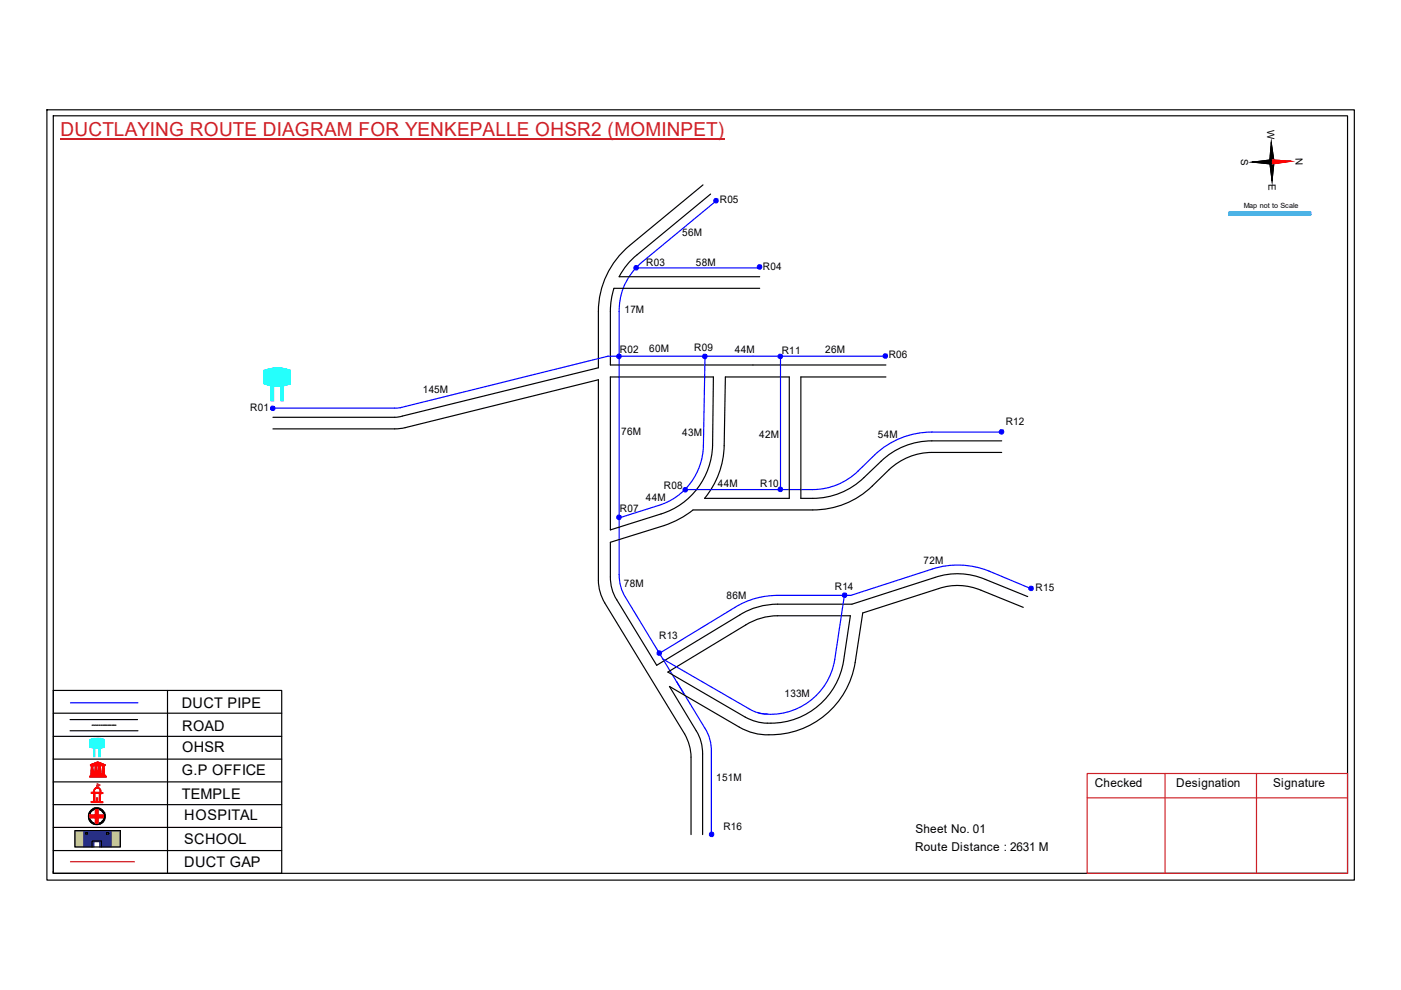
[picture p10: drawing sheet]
<svg xmlns="http://www.w3.org/2000/svg" width="297mm" height="210mm" viewBox="0 0 297 210" stroke-linecap="round" stroke-linejoin="round" font-family="sans-serif">
<path d="M11.3 151.2h48.4M11.3 156.1h48.4M14.9 152.6h14.3M14.9 154.9h14.3M35.5 146.4v38.8M11.3 175.4h48.4M11.3 161h48.4M11.3 165.8h48.4M11.3 170.6h48.4M11.3 180.3h48.4" fill="none" stroke="#000" stroke-width=".25"/>
<path d="M21 158.6h.3v1.8h-.3z" fill-rule="evenodd" fill="#0ffffc"/>
<path d="M21 158.6h.3v1.8h-.3z" fill="none" stroke="#0ffffc" stroke-width=".21"/>
<path d="M19.9 158.6h.2v1.8h-.2z" fill-rule="evenodd" fill="#0ffffc"/>
<path d="M19 156.9l1.6-.4 1.5 .3v1.6l-1.5 .3-1.6-.4zM19.9 158.6h.2v1.8h-.2z" fill="none" stroke="#0ffffc" stroke-width=".21"/>
<path d="M19 156.8a4 4 0 0 1 3.1 0v1.7a4.5 4.5 0 0 1-3-.1z" fill-rule="evenodd" fill="#0ffffc"/>
<path d="M19 156.8a4 4 0 0 1 3.1 0v1.7a4.5 4.5 0 0 1-3-.1z" fill="none" stroke="#0ffffc" stroke-width=".21"/>
<path d="M19 164.6h3.5v.2h-3.5zM19.2 164.3h3.1v.2h-3.1zM19.2 162.1l1.5-.6 1.6 .7zM19.3 162.4l.6-.1-.2 .1 .1 1.7h-.5l.1-1.7zM19.3 164.2h2.8v.1h-2.8zM19.5 162.1l1.2-.5 1.3 .5zM20.1 162.3h.5v1.8h-.5zM20.7 161.7l.2 .1-.2 .3zM20.9 162.3h.5v1.8h-.5zM21.6 162.3l.6 .1h-.1v1.7h-.4l.1-1.7z" fill="none" stroke="#f00" stroke-width=".21"/>
<path d="M21.6 162.3h.5v1.8h-.5z" fill-rule="evenodd" fill="#f00"/>
<path d="M21.6 162.3h.5v1.8h-.5z" fill="none" stroke="#f00" stroke-width=".21"/>
<path d="M20.9 162.3h.5v1.8h-.5z" fill-rule="evenodd" fill="#f00"/>
<path d="M20.9 162.3h.5v1.8h-.5z" fill="none" stroke="#f00" stroke-width=".21"/>
<path d="M20.1 162.3h.5v1.8h-.5z" fill-rule="evenodd" fill="#f00"/>
<path d="M20.1 162.3h.5v1.8h-.5z" fill="none" stroke="#f00" stroke-width=".21"/>
<path d="M19.3 162.3h.5v1.8h-.5z" fill-rule="evenodd" fill="#f00"/>
<path d="M19.3 162.3h.5v1.8h-.5z" fill="none" stroke="#f00" stroke-width=".21"/>
<path d="M20.6 161.7h.4v.4h-.4z" fill-rule="evenodd" fill="#f00"/>
<path d="M19 164.6h3.6v.2h-3.6zM19 164.7h3.6M19.2 164.3h3.1v.2h-3.1zM19.2 164.4h3.1M19.3 164.2h2.8v.1h-2.8zM19.3 164.3h2.8M20.6 161.7h.4v.4h-.4z" fill="none" stroke="#f00" stroke-width=".21"/>
<path d="M19.2 162.1l1-.4a.94 .94 0 0 1 1.1 0l1 .4v.2h-3.1zM19.9 162.1h.7l-.1-.3zM21 161.8l-.1 .3h.7z" fill-rule="evenodd" fill="#f00"/>
<path d="M19.2 162.1l1-.4a.94 .94 0 0 1 1.1 0l1 .4v.2h-3.1zM19.9 162.1l.6-.3 .1 .3zM20.1 168.1h1l-.1 1.9-.9-.1zM20.1 167.2a.73 .73 0 0 1 .9-.2 .73 .73 0 0 1 .4 .9v.2h.4v.1h-.5v1.7l.5 .1v.2l-2.5-.1v-.2h.6v-1.8h-.5v-.1h.5v-.4zM20.1 167.3a.55 .55 0 0 1 1 0l.2 .8-1.4-.1zM20.5 169.2l.1 .6zM20.6 166.5l.1 .5zM21 161.8l.6 .3h-.7z" fill="none" stroke="#f00" stroke-width=".21"/>
<path d="M20.6 166.2l.6 .3-.5 .3z" fill="none" stroke="#e66000" stroke-width=".21"/>
<path d="M20 167.2a.8 .8 0 0 1 1.4 .3v.5l.4 .1v.1l-.5 .1v1.5l.1 .2h.4v.2h-2.5v-.3l.6-.1v-1.6h-.6v-.2h.5zM20.1 167.4l-.2 .6h1.3l-.1-.6-.2-.3h-.5zM20.1 168.3v1.6h.9v-1.7zM20.4 169.2h.3l-.1 .7h-.2z" fill-rule="evenodd" fill="#f00"/>
<path d="M20 167.2a.8 .8 0 0 1 1.4 .3v.5l.4 .1v.1l-.5 .1v1.5l.1 .2h.4v.2h-2.5v-.3l.6-.1v-1.6h-.6v-.2h.5zM20.1 167.4l.3-.3h.5l.2 .3 .1 .6h-1.3zM20.1 168.3l.9-.1v1.7h-.9zM20.4 169.2h.3l-.1 .7h-.2z" fill="none" stroke="#f00" stroke-width=".21"/>
<path d="M20.6 166.5v.5z" fill="#f00"/>
<path d="M20.6 166.5v.5z" fill="none" stroke="#f00" stroke-width=".21"/>
<path d="M20.6 166.5v.5z" fill="#f00"/>
<path d="M20.6 166.5v.5z" fill="none" stroke="#f00" stroke-width=".21"/>
<path d="M20.6 166.5v.5z" fill="#f00"/>
<path d="M20.6 166.5v.5zM20.6 166.5v.5" fill="none" stroke="#f00" stroke-width=".21"/>
<path d="M20.7 166.8l-.1 .2z" fill="#f00"/>
<path d="M20.7 166.8l-.1 .2z" fill="none" stroke="#f00" stroke-width=".21"/>
<path d="M20.7 166.8v.2z" fill="#f00"/>
<path d="M20.7 166.8v.2z" fill="none" stroke="#f00" stroke-width=".21"/>
<path d="M20.6 167h.1z" fill="#f00"/>
<path d="M20.6 167h.1z" fill="none" stroke="#f00" stroke-width=".21"/>
<path d="M20.6 167h.1z" fill="#f00"/>
<path d="M20.6 167h.1z" fill="none" stroke="#f00" stroke-width=".21"/>
<path d="M20.6 166.2l.6 .3-.6 .3z" fill-rule="evenodd" fill="#e66000"/>
<path d="M20.6 166.2l.6 .3-.6 .3z" fill="none" stroke="#e66000" stroke-width=".21"/>
<path d="M11.3 146.4h48.4v38.8h-48.4zM19.5 153.8h.4M20 153.8h.3M20.4 153.8h.4M21 153.8h.2M21.4 153.8h.3M21.9 153.8h.3M22.3 153.8h.3M22.8 153.8h.4M23.2 153.8h.4M23.7 153.8h.4M24.2 153.8h.4" fill="none" stroke="#000" stroke-width=".25"/>
<path d="M14.9 149h14.3" fill="none" stroke="#00f" stroke-width=".25"/>
<g fill="none" stroke="#000" stroke-width=".21">
<path d="M19.3 172a1.38 1.38 0 0 1 2.4 .2 1.49 1.49 0 0 1-.8 2.4 1.59 1.59 0 0 1-1.7-.8 1.59 1.59 0 0 1 .1-1.8z"/>
<circle cx="20.5" cy="173" r="1.81"/>
<circle cx="20.5" cy="173.1" r="1.78"/>
<circle cx="20.5" cy="173.1" r="1.59"/>
</g>
<path d="M18.7 173a1.81 1.81 0 0 1 3.6 0 1.81 1.81 0 0 1-3.6 0zM19.3 172a1.55 1.55 0 0 0 .2 2.2 1.55 1.55 0 0 0 2.2-.1 1.55 1.55 0 0 0-.2-2.2l-.4-.2a1.37 1.37 0 0 0-1.8 .3z" fill-rule="evenodd" fill="#000"/>
<path d="M19.1 172.8h1.2v-1.1h.5v1.1h1.1v.6h-1.1v1.1h-.5v-1.1h-1.2z" fill="none" stroke="#f00" stroke-width=".25"/>
<path d="M19.1 172.8h1.1v-1.1h.6v1.1h1.1v.6h-1.1v1.1h-.6v-1.1h-1.1z" fill-rule="evenodd" fill="#f00"/>
<path d="M19.1 172.8h1.1v-1.1h.6v1.1h1.1v.6h-1.1v1.1h-.6v-1.1h-1.1z" fill="none" stroke="#f00" stroke-width=".21"/>
<path d="M14.9 182.7h13.6" fill="none" stroke="#f00" stroke-width=".25"/>
<path d="M15.9 176.1h1.9v3.5h-1.9zM23.6 176.1h1.9v3.5h-1.9z" fill-rule="evenodd" fill="#c8c92d"/>
<path d="M15.9 176.1h1.9v3.5h-1.9zM23.6 176.1h1.9v3.5h-1.9z" fill="none" stroke="#c8c92d" stroke-width=".21"/>
<path d="M17.7 176.1h5.9v3.5h-2.5v-1.1h-1.2v1.1h-2.2zM18.2 176.5v.4h.3v-.4zM22.6 176.5v.4h.4v-.4z" fill-rule="evenodd" fill="#293189"/>
<path d="M17.7 176.1h5.9v3.5h-2.5v-1.1h-1.2v1.1h-2.2zM18.2 176.5h.3v.4h-.3zM22.6 176.5h.4v.4h-.4z" fill="none" stroke="#293189" stroke-width=".21"/>
<path d="M9.9 23.3h277.2v163.3h-277.2zM11.3 24.6h274.4v160.6h-274.4zM273.7 34.2l-8.1 .2M15.9 176.1h9.6v3.5h-9.6zM18.2 176.5h.4v.4h-.4zM19.5 179.6v-1.3h2v1.3M22.6 176.5h.5v.4h-.5zM11.3 184.8v.4" fill="none" stroke="#000" stroke-width=".25"/>
<path d="M12.8 29.4h140.8M230.5 164h55.2v21.2h-55.2zM230.5 169.2h55.2M247 164v21.2M266.4 164v21.2" fill="none" stroke="#cd2027" stroke-width=".25"/>
<path d="M269.5 30.2l.6 4.1h-.9zM269.2 34.3h.9l-.4 4.1z" fill="#000"/>
<path d="M269.2 34.3h.9l-.4 4.1zM269.5 30.2l.6 4.1h-.9z" fill="none" stroke="#000" stroke-width=".21"/>
<path d="M269.6 33.9l4.1 .3-4.1 .6z" fill="#f00"/>
<path d="M269.6 33.9l4.1 .3-4.1 .6z" fill="none" stroke="#f00" stroke-width=".21"/>
<path d="M269.5 30.2l.6 4.1h-.9zM269.2 34.3h.9l-.4 4.1zM265.6 34.4l4-.5v.9z" fill="#000"/>
<path d="M265.6 34.4l4-.5v.9zM269.2 34.3h.9l-.4 4.1zM269.5 30.2l.6 4.1h-.9z" fill="none" stroke="#000" stroke-width=".21"/>
<path d="M273.7 34.2l-8.1 .2" fill="none" stroke="#000" stroke-width=".25"/>
<path d="M269.6 33.9l4.1 .3-4.1 .6z" fill="#f00"/>
<path d="M269.6 33.9l4.1 .3-4.1 .6z" fill="none" stroke="#f00" stroke-width=".21"/>
<path d="M265.6 34.4l4-.5v.9z" fill="#000"/>
<path d="M265.6 34.4l4-.5v.9z" fill="none" stroke="#000" stroke-width=".21"/>
<path d="M273.7 34.2l-4.1 .1" fill="none" stroke="#f00" stroke-width=".25"/>
<path d="M269.6 34.3l-4 .1" fill="none" stroke="#000" stroke-width=".25"/>
<path d="M260.6 45h17.2v.6h-17.2z" fill-rule="evenodd" fill="#0093dd"/>
<path d="M260.6 45h17.2v.6h-17.2z" fill="none" stroke="#0093dd" stroke-width=".21"/>
<path d="M260.6 45h17.3v.6h-17.3z" fill="none" stroke="#0093dd" stroke-width=".25"/>
<path d="M149.1 39.2l-15.6 12.9a18.2 18.2 0 0 0-6.6 13.9v12l-42.4 10.4-26.6 .1M150.7 41.1l-15.6 12.9a14.4 14.4 0 0 0-3.8 4.7h29.8M129.4 79.9h21.9l-.2 14.5a15.6 15.6 0 0 1-10.9 14.6l-10.8 3.4zM153.8 79.9h13.5v25.8h-17.9a18.2 18.2 0 0 0 4.1-11.2zM161.1 61.1h-30.9l-.5 2.1-.3 2.1v12.1h58.4M187.8 79.9h-18v25.8a16.7 16.7 0 0 0 12.6-3.7l.8-.7a31.7 31.7 0 0 1 6.2-5.5 15.6 15.6 0 0 1 8.2-2.3h14.8M57.9 90.9l27.1-.1 41.9-10.3v42.5l.1 1.5 .3 1.4 .9 1.9 17 27.8 .6 1.4 .6 2.1 .1 1.4v16.5M212.4 95.9h-14.8a13.3 13.3 0 0 0-9.1 3.7 33.9 33.9 0 0 1-6.3 5.6 18 18 0 0 1-9.9 2.9h-25.4a20.2 20.2 0 0 1-6.1 3.3l-11.4 3.6v8.1l.2 1.4 .5 1.4 9.1 15.2 17.6-10.7a15 15 0 0 1 8.1-2.3h15.7l17.6-5.7a14.9 14.9 0 0 1 10.7 .5l9 3.6M217 128.8l-9-3.7a12.6 12.6 0 0 0-9-.3l-16.1 5.2-1.6 10.5a18.1 18.1 0 0 1-22.3 14.7l-2.2-1-14.9-8.7 6.1 10.1 .7 2 .3 2.3v17.1M141.6 142.5l16.5-10a12.8 12.8 0 0 1 6.8-1.9h15.4l-1.4 9.5a15.5 15.5 0 0 1-18.9 12.8l-2-.8z" fill="none" stroke="#000" stroke-width=".25"/>
<path d="M134.8 56.8h26.3M151.8 42.6l-15.5 12.9a13.2 13.2 0 0 0-5 10.5l.1 57.3 .3 1.4 .6 1.3 12.9 21.5M149.5 75.5l-.4 18.9a13.5 13.5 0 0 1-9.5 12.8l-8.3 2.6M165.5 75.5v28.3M187.8 75.5h-58.9l-44.3 11h-26.7M212.4 91.6h-14.8a17.5 17.5 0 0 0-12.1 4.8 27 27 0 0 1-6.1 5.4 13.8 13.8 0 0 1-7.1 2h-27.1M140.5 139.7l19 11 1.3 .4 1.9 .3M179 126.2l-2 13.6a13.7 13.7 0 0 1-16.3 11.3M218.6 124.8l-8.9-3.7a17.8 17.8 0 0 0-12-.5l-17.3 5.6h-15.5a17 17 0 0 0-9.1 2.6l-16 9.7M143.5 144.5l6.3 10.6 .8 2 .2 2.2v17.7" fill="none" stroke="#00f" stroke-width=".25"/>
<circle cx="57.8" cy="86.5" r=".49" fill="#00f"/>
<circle cx="57.8" cy="86.5" r=".49" fill="none" stroke="#00f" stroke-width=".21"/>
<circle cx="131.3" cy="75.5" r=".49" fill="#00f"/>
<circle cx="131.3" cy="75.5" r=".49" fill="none" stroke="#00f" stroke-width=".21"/>
<circle cx="149.5" cy="75.5" r=".49" fill="#00f"/>
<circle cx="149.5" cy="75.5" r=".49" fill="none" stroke="#00f" stroke-width=".21"/>
<circle cx="165.5" cy="75.5" r=".49" fill="#00f"/>
<circle cx="165.5" cy="75.5" r=".49" fill="none" stroke="#00f" stroke-width=".21"/>
<circle cx="212.4" cy="91.5" r=".49" fill="#00f"/>
<circle cx="212.4" cy="91.5" r=".49" fill="none" stroke="#00f" stroke-width=".21"/>
<circle cx="165.5" cy="103.7" r=".49" fill="#00f"/>
<circle cx="165.5" cy="103.7" r=".49" fill="none" stroke="#00f" stroke-width=".21"/>
<circle cx="139.8" cy="138.4" r=".49" fill="#00f"/>
<circle cx="139.8" cy="138.4" r=".49" fill="none" stroke="#00f" stroke-width=".21"/>
<circle cx="179.1" cy="126.2" r=".49" fill="#00f"/>
<circle cx="179.1" cy="126.2" r=".49" fill="none" stroke="#00f" stroke-width=".21"/>
<circle cx="218.6" cy="124.7" r=".49" fill="#00f"/>
<circle cx="218.6" cy="124.7" r=".49" fill="none" stroke="#00f" stroke-width=".21"/>
<circle cx="150.9" cy="176.9" r=".49" fill="#00f"/>
<circle cx="150.9" cy="176.9" r=".49" fill="none" stroke="#00f" stroke-width=".21"/>
<circle cx="151.8" cy="42.5" r=".49" fill="#00f"/>
<circle cx="151.8" cy="42.5" r=".49" fill="none" stroke="#00f" stroke-width=".21"/>
<circle cx="161.1" cy="56.6" r=".49" fill="#00f"/>
<circle cx="161.1" cy="56.6" r=".49" fill="none" stroke="#00f" stroke-width=".21"/>
<circle cx="134.9" cy="56.7" r=".49" fill="#00f"/>
<circle cx="134.9" cy="56.7" r=".49" fill="none" stroke="#00f" stroke-width=".21"/>
<path d="M59.6 81.7h.5v3.3h-.5z" fill-rule="evenodd" fill="#0ffffc"/>
<path d="M59.6 81.7h.5v3.3h-.5z" fill="none" stroke="#0ffffc" stroke-width=".21"/>
<path d="M57.4 81.7h.6v3.3h-.6z" fill-rule="evenodd" fill="#0ffffc"/>
<path d="M56 78.6a7.1 7.1 0 0 1 5.6 0v2.8a7.9 7.9 0 0 1-5.6 0zM57.4 81.7h.6v3.3h-.6z" fill="none" stroke="#0ffffc" stroke-width=".21"/>
<path d="M56 78.5h.1a7.5 7.5 0 0 1 5.5 0v2.9a7.7 7.7 0 0 1-5.6 0z" fill-rule="evenodd" fill="#0ffffc"/>
<path d="M56 78.5h.1a7.5 7.5 0 0 1 5.5 0v2.9a7.7 7.7 0 0 1-5.6 0z" fill="none" stroke="#0ffffc" stroke-width=".21"/>
<circle cx="145.3" cy="103.8" r=".49" fill="#00f"/>
<circle cx="145.3" cy="103.8" r=".49" fill="none" stroke="#00f" stroke-width=".21"/>
<circle cx="131.3" cy="109.6" r=".49" fill="#00f"/>
<circle cx="131.3" cy="109.6" r=".49" fill="none" stroke="#00f" stroke-width=".21"/>
<circle cx="187.7" cy="75.4" r=".49" fill="#00f"/>
<circle cx="187.7" cy="75.4" r=".49" fill="none" stroke="#00f" stroke-width=".21"/>
<text font-size="4.1" fill="#cd2027" x="12.8" y="28.9">DUCTLAYING ROUTE DIAGRAM FOR YENKEPALLE OHSR2 (MOMINPET)</text>
<g font-size="3.1">
<text x="38.6" y="150">DUCT PIPE</text>
<text x="38.6" y="154.9">ROAD</text>
<text x="38.6" y="159.5">OHSR</text>
<text x="38.6" y="164.3">G.P OFFICE</text>
<text x="38.6" y="169.3">TEMPLE</text>
<text x="39.1" y="173.9">HOSPITAL</text>
<text x="39.1" y="179">SCHOOL</text>
<text x="39.1" y="183.8">DUCT GAP</text>
</g>
<g font-size="2.6">
<text x="232.1" y="167">Checked</text>
<text x="249.4" y="167">Designation</text>
<text x="270" y="167">Signature</text>
<text x="194.1" y="176.6">Sheet No. 01</text>
<text x="194" y="180.3">Route Distance : 2631 M</text>
</g>
<g font-size="2.2">
<text x="152.6" y="43">R05</text>
<text x="144.6" y="50">56M</text>
<text x="137" y="56.4">R03</text>
<text x="147.5" y="56.3">58M</text>
<text x="161.8" y="57.2">R04</text>
<text x="132.4" y="66.4">17M</text>
<text x="131.4" y="74.9">R02</text>
<text x="137.6" y="74.7">60M</text>
<text x="147.2" y="74.5">R09</text>
<text x="155.8" y="74.8">44M</text>
<text x="165.7" y="75">R11</text>
<text x="175" y="74.8">26M</text>
<text x="188.4" y="75.9">R06</text>
<text x="89.6" y="83.3">145M</text>
<text x="53" y="87.1">R01</text>
<text x="131.7" y="92.3">76M</text>
<text x="144.7" y="92.5">43M</text>
<text x="161" y="92.8">42M</text>
<text x="186.1" y="92.9">54M</text>
<text x="213.2" y="90.2">R12</text>
<text x="136.9" y="106.3">44M</text>
<text x="140.8" y="103.6">R08</text>
<text x="152.2" y="103.3">44M</text>
<text x="161.2" y="103.3">R10</text>
<text x="131.4" y="108.6">R07</text>
<text x="195.8" y="119.6">72M</text>
<text x="132.3" y="124.4">78M</text>
<text x="177" y="125.1">R14</text>
<text x="219.6" y="125.3">R15</text>
<text x="154" y="127">86M</text>
<text x="139.7" y="135.6">R13</text>
<text x="166.3" y="147.8">133M</text>
<text x="151.8" y="165.6">151M</text>
<text x="153.4" y="176">R16</text>
</g>
<g font-size="2.1">
<text x="268.7" y="27.6" transform="rotate(89 268.7 27.6)">W</text>
<text x="263.1" y="33.7" transform="rotate(89 263.1 33.7)">S</text>
<text x="274.7" y="33.4" transform="rotate(89 274.7 33.4)">N</text>
<text x="268.9" y="39" transform="rotate(89 268.9 39)">E</text>
</g>
<text font-size="1.5" x="263.7" y="44.2">Map not to Scale</text>
</svg>
